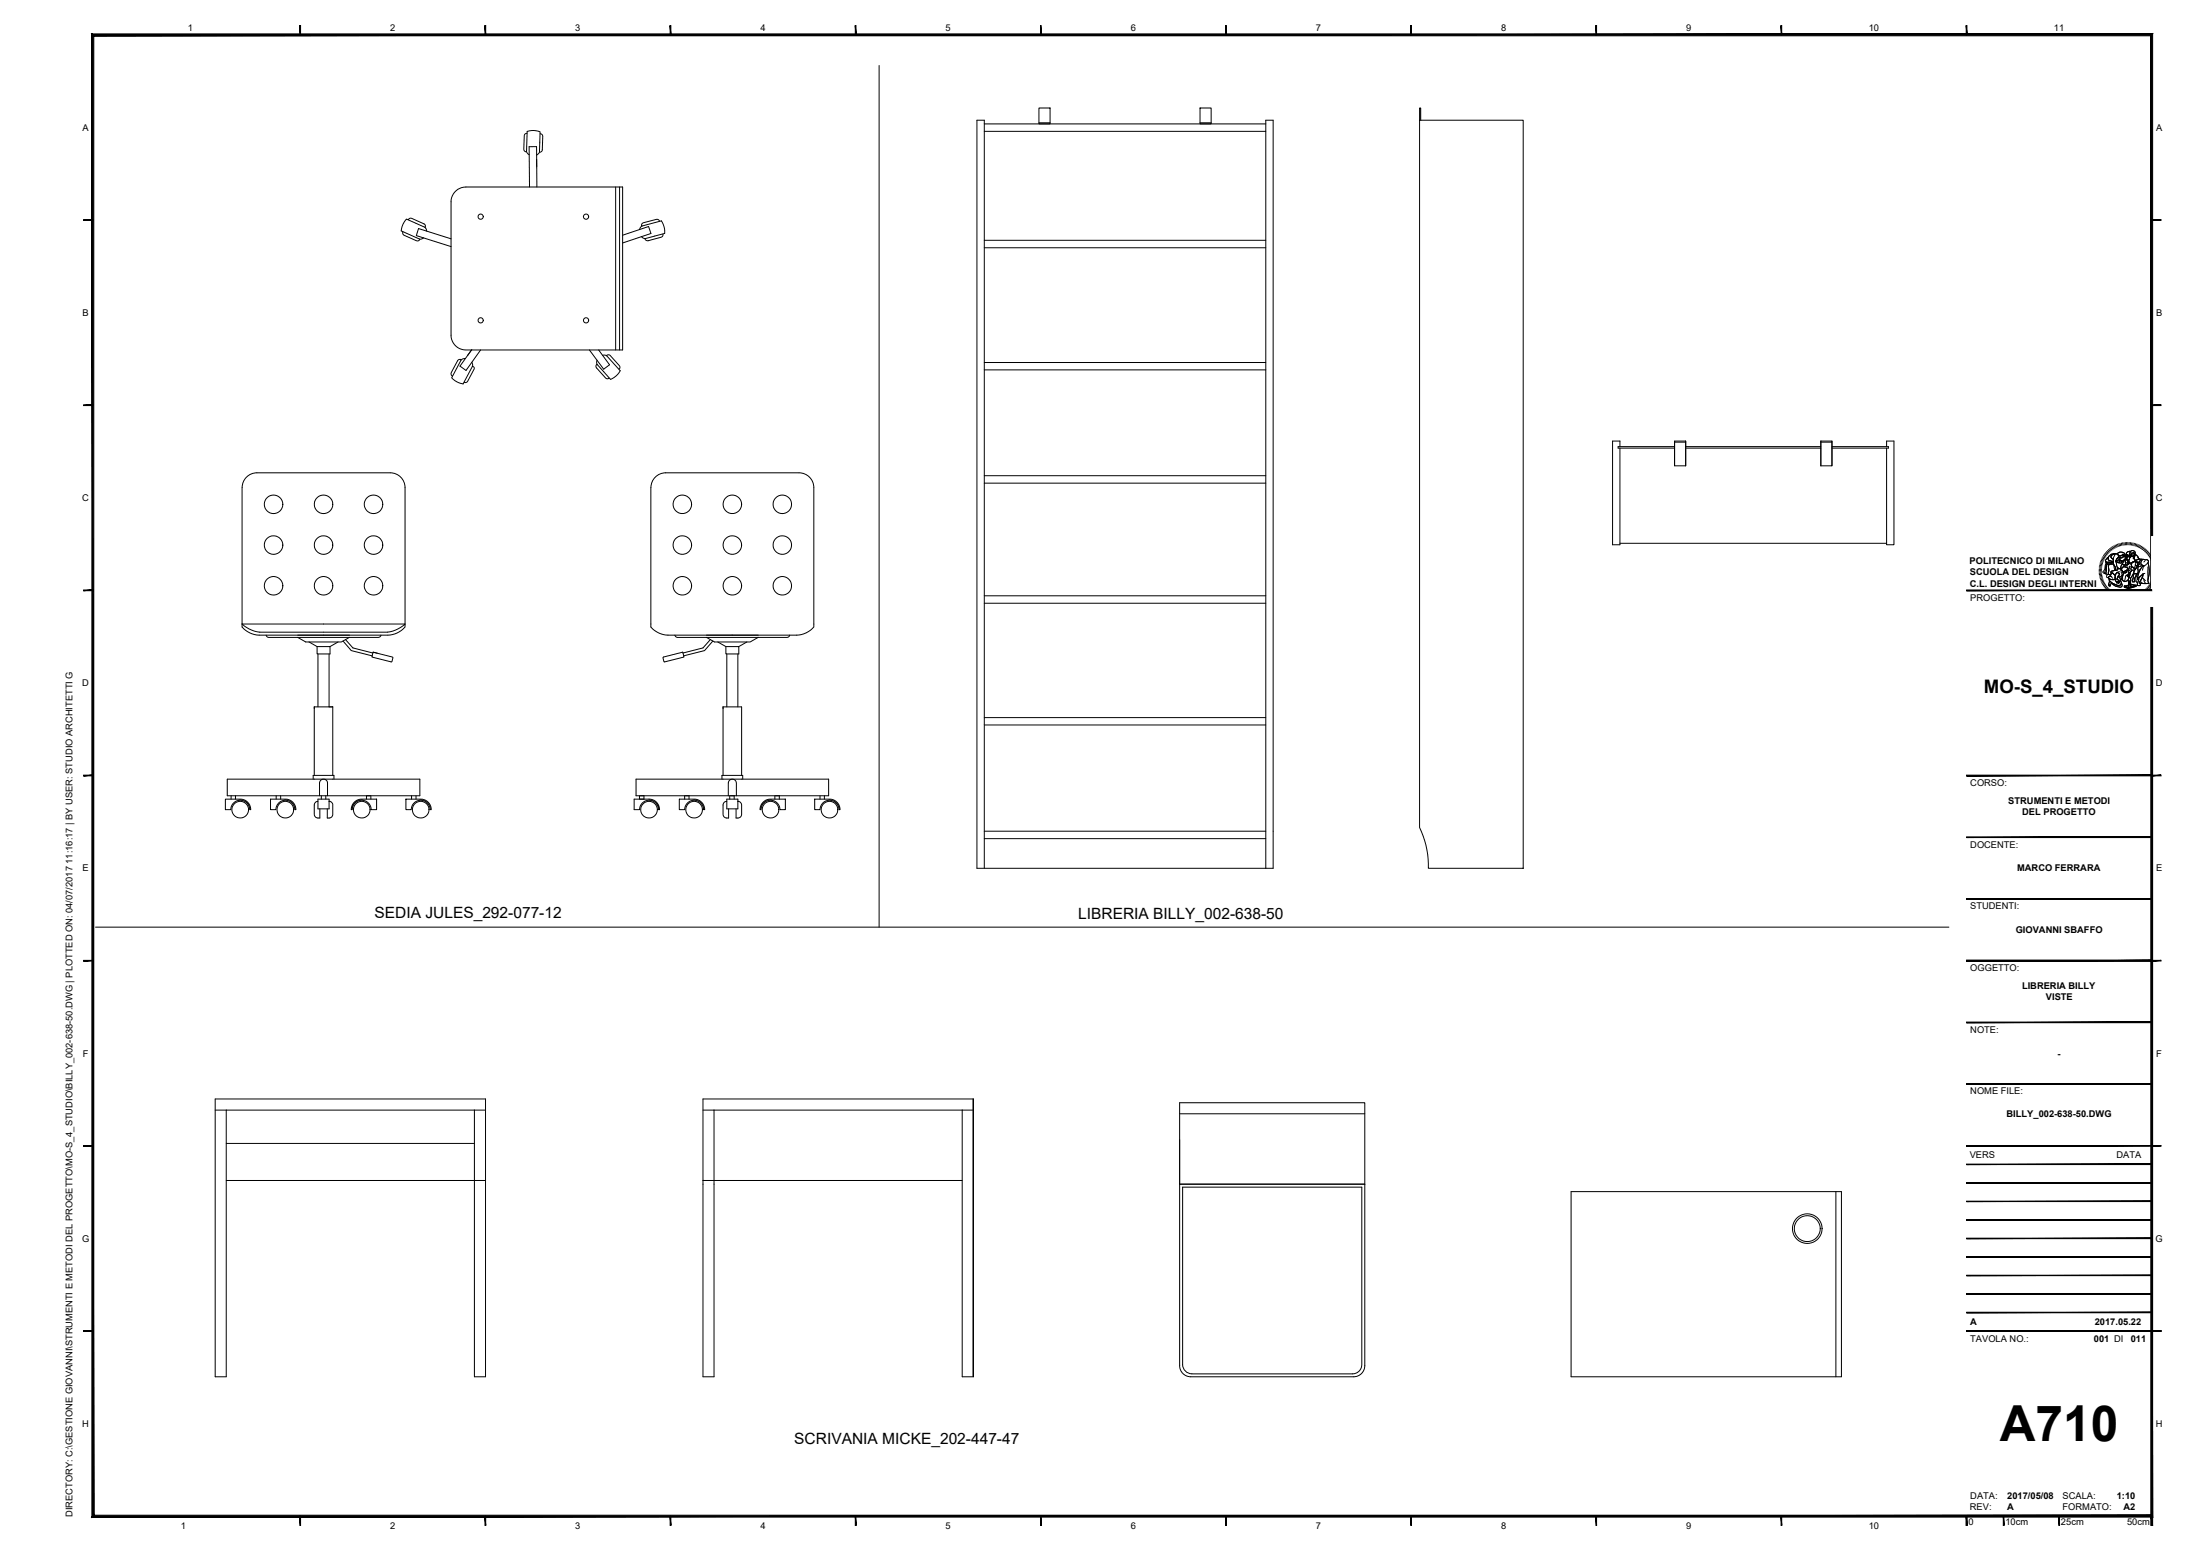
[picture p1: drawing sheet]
<svg xmlns="http://www.w3.org/2000/svg" width="594mm" height="420mm" viewBox="0 0 594 420" stroke-linecap="round" stroke-linejoin="round" font-family="sans-serif">
<!-- layer: A-FURN -->
<g fill="none" stroke="#000" stroke-width=".27">
<path d="M237.4 17.7v232.7M142.3 36l-.5 .1-.2 .4-.2 3.8 .2 .4 .5 .3M145.9 36.1l.5 .3 .2 .4-.2 3.7-.2 .5-.5 .1M265.8 33.5h76M265.8 35.5h76M280.6 29.2h3v4.3h-3zM280.6 33.2h3M324 29.2h3.1v4.3h-3.1zM324 33.2h3.1M341.8 32.5h2v202h-2zM383.3 32.5h28v202h-25.6a23.8 23.8 0 0 0-2.4-11.1zM383.3 32.5v-3.3h.3l.1 3.3"/>
<path d="M110.3 59.3l.3-.3h.6l3.4 1.5 .3 .4-.1 .5M123.2 51.5l1.5-.8 1.1-.2h42.3v44h-42.3a4 4 0 0 1-4-4v-36l.4-1.7zM142.9 41.8l-.7-.8 .2-5.5 1.7-.3 1.7 .4-.1 5.5-.8 .8M143 50.5l-.1-10.9h2l.1 10.9M144.9 43.1v2M166.3 50.5v44M167.3 50.5v44M178.1 59.7a.68 .68 0 0 0-.9-.5l-3.6 1-.3 .3v.5M108.8 62.6v.5l.2 .4 3.4 1.5a.69 .69 0 0 0 1-.3M115.2 62.4l-.1-.6-.5-.5-4.8-2.1-1 1.4-.5 1.7 5.1 2.3 1-.4M121.8 64.5l-8.8-2.8-.6 1.9 9.4 3M168.1 63.5l7-2.3 .7 1.8-7.7 2.6"/>
<path d="M172.7 62l.2-.6 .5-.4 5.2-1.4 .7 1.7 .2 1.7-5.3 1.4-1-.5M179 63.2v.5l-.4 .3-3.6 1h-.4l-.4-.5M265.8 66.9h76M265.8 64.9h76M124.5 97.1h-.6l-.3 .3-1.7 3.2-.1 .5 .4 .4M125.7 96.8l-1.2 .4-2.5 4.8 1.4 1.1 1.7 .6 2.5-4.8M127.3 94.5l-3.1 4.4 1.6 1.1 4-5.5M127.4 97.8l.2 1.1M127.4 94.4l-1.2 1.6M127.6 98.9l.4 .2v.6l-1.8 3.3-.3 .3-.6-.1M159.2 94.5l3.8 5.2 1.6-1.2-2.9-4M161.1 98.4a.66 .66 0 0 0 0 1l2.5 2.7 .4 .2 .5-.2"/>
<path d="M162.7 95.9l1.1 .1 3.7 4.1-1.1 1.4-1.5 1-3.7-4.1v-1.1M163.8 96l.5-.2 .4 .1 2.5 2.8a.66 .66 0 0 1 0 1M265.8 99.9h76M265.8 97.9h76M452.2 119.1h3v6.7h-3zM452.2 119.4h3M452.2 119.1v6.7M491.7 119.1h3v6.7h-3zM491.7 119.4h3M494.7 119.1v6.7M65.4 131.7a4 4 0 0 1 4-4h36a4 4 0 0 1 4 4v36.8h-44l1.8 1.3 1.5 .6 1.4 .3h34.5l2.2-.6 1.4-.7 1.2-.9v.8a6.3 6.3 0 0 1-4.7 2.2h-34.7a6.3 6.3 0 0 1-4.6-2.2v-37.6M175.8 131.7a4 4 0 0 1 4-4h36a4 4 0 0 1 4 4v37.6a6.3 6.3 0 0 1-4.7 2.2h-34.7a6.3 6.3 0 0 1-4.6-2.2v-37.6"/>
<path d="M265.8 128.5h76M265.8 130.5h76M437.4 120.6v-1.5h-2v28h2v-26.1M452.2 120.6h-15.2v.4h15.2M455.2 120.6h36.5M455.2 121h36.5M494.7 120.6h15.2v.4h-15.2M509.4 120.6v-1.5h2v28h-2v-26.1M437.4 146.7h72M71.9 171.5l.2 .4 .5 .2h29.6l.4-.2 .3-.4M80.4 171.5h14M80.4 172.1l2.2 1.2h9.6l2.2-1.2"/>
<path d="M83.4 173.3l2.2 1.3h3.5v2h-3.5v-2M85.9 176.6v14.3M88.9 176.6v14.3M91.3 173.3l-2.2 1.3M92.6 173.1l2.3 2.6 5.6 1.4M93.3 172.7l2 2.3 5.4 1.3M100.7 176.1l5.2 1.3 .2 .3-.3 .9-.2 .1-5.2-1.3 .3-1.3 1.2 .3M179.1 177.5l5.3-1.4 .3 1.3-5.2 1.3-.2-.1zM182.3 171.5l.3 .5 .4 .1h29.6l.4-.2 .2-.4M190.8 171.5h14M190.8 172.1l2.1 1.2h9.7l2.2-1.2M191.8 172.7l-2 2.3-5.4 1.3"/>
<path d="M192.5 173.1l-2.2 2.6-5.7 1.4M193.8 173.3l2.2 1.3h3.5v2h-3.5v-2M196.3 176.6v14.3M199.2 176.6v14.3M201.7 173.3l-2.2 1.3M265.8 162.9h76M265.8 160.9h76M265.8 195.8h76M265.8 193.8h76M60.9 215.8h4a2.85 2.85 0 0 1 2.8 2.8h-.3a2.55 2.55 0 0 0-2.5-2.5 2.55 2.55 0 0 0-2.6 2.5h-1.4zM61.4 210.4h52v4.5h-52zM62.4 214.9v.9"/>
<path d="M63.6 214.9v.9M73.1 215.8h4a2.85 2.85 0 0 1 2.8 2.8h-.3a2.55 2.55 0 0 0-2.6-2.5 2.55 2.55 0 0 0-2.5 2.5h-1.4zM74.6 214.9v.9M75.8 214.9v.9M84.6 210.4v-1h5.6v1M84.9 209.4v-18.5h5v18.5M85.9 216.4a1 1 0 0 0-1 1v2.5a1.12 1.12 0 0 0 1.5 1v-2.5M85.9 215.8h3v2.6h-3zM86.3 214.9v-3.5a1.08 1.08 0 0 1 1.1-1 1.08 1.08 0 0 1 1 1v3.5M86.8 214.9v.9M88 214.9v.9M88.9 216.4a.97 .97 0 0 1 1 1v2.5a1.09 1.09 0 0 1-1.5 1v-2.5"/>
<path d="M88.9 216.4h.1M95.7 216.6l.7-.5 .8-.3h4.5v2.8h-1.5a2.55 2.55 0 0 0-2.5-2.5 2.55 2.55 0 0 0-2.6 2.5h-.3l.2-.8zM99 214.9v.9M100.1 214.9v.9M109.6 215.8h4a2.82 2.82 0 0 1 2.8 2.8h-.3a2.55 2.55 0 0 0-2.5-2.5 2.55 2.55 0 0 0-2.6 2.5h-1.4zM111.1 214.9v.9M112.3 214.9v.9M171.2 215.8h4a2.82 2.82 0 0 1 2.9 2.8h-.3a2.55 2.55 0 0 0-2.5-2.5 2.55 2.55 0 0 0-2.6 2.5h-1.5zM171.8 210.4h52v4.5h-52zM172.7 214.9v.9M173.9 214.9v.9M183.4 215.8h4a2.85 2.85 0 0 1 2.9 2.8h-.3a2.54 2.54 0 0 0-2.6-2.5 2.54 2.54 0 0 0-2.5 2.5h-1.5z"/>
<path d="M184.9 214.9v.9M186.1 214.9v.9M195 210.4v-1h5.6v1M195.2 209.4v-18.5h5.1v18.5M196.3 216.4a1 1 0 0 0-1.1 1v2.5a1.12 1.12 0 0 0 1.6 1v-2.5M196.3 215.8h2.9v2.6h-2.9zM196.7 214.9v-3.5a1.09 1.09 0 0 1 1.1-1 1.09 1.09 0 0 1 1 1v3.5M197 214.9v.9M198.3 214.9v.9M199.2 216.4a1 1 0 0 1 1.1 1v2.5a1.12 1.12 0 0 1-1.5 1v-2.5M199.2 216.4h.1M206.1 216.6l.7-.5 .8-.3h4.5v2.8h-1.5a2.55 2.55 0 0 0-2.5-2.5 2.55 2.55 0 0 0-2.6 2.5h-.3l.2-.8z"/>
<path d="M209.2 214.9v.9M210.4 214.9v.9M220 215.8h4a2.85 2.85 0 0 1 2.9 2.8h-.4a2.55 2.55 0 0 0-2.5-2.5 2.55 2.55 0 0 0-2.6 2.5h-1.4zM221.4 214.9v.9M222.6 214.9v.9M265.8 234.5v-202h-2v202h78M265.8 226.5h76M265.8 224.4h76M25.8 250.4h500.5"/>
<circle cx="129.8" cy="58.5" r=".7"/>
<circle cx="158.3" cy="58.5" r=".69"/>
<circle cx="129.8" cy="86.5" r=".71"/>
<circle cx="158.2" cy="86.5" r=".7"/>
<circle cx="73.9" cy="136.2" r="2.5"/>
<circle cx="87.4" cy="136.2" r="2.5"/>
<circle cx="100.9" cy="136.2" r="2.5"/>
<circle cx="184.3" cy="136.2" r="2.5"/>
<circle cx="197.8" cy="136.2" r="2.5"/>
<circle cx="211.3" cy="136.2" r="2.5"/>
<circle cx="73.9" cy="147.2" r="2.5"/>
<circle cx="73.9" cy="158.2" r="2.5"/>
<circle cx="87.4" cy="147.2" r="2.5"/>
<circle cx="87.4" cy="158.2" r="2.5"/>
<circle cx="100.9" cy="147.2" r="2.5"/>
<circle cx="100.9" cy="158.2" r="2.5"/>
<circle cx="184.3" cy="158.2" r="2.5"/>
<circle cx="184.3" cy="147.2" r="2.5"/>
<circle cx="197.8" cy="147.2" r="2.5"/>
<circle cx="197.8" cy="158.2" r="2.5"/>
<circle cx="211.3" cy="147.2" r="2.5"/>
<circle cx="211.3" cy="158.2" r="2.5"/>
<circle cx="64.9" cy="218.6" r="2.25"/>
<circle cx="77.1" cy="218.6" r="2.25"/>
<circle cx="97.7" cy="218.6" r="2.25"/>
<circle cx="113.6" cy="218.6" r="2.25"/>
<circle cx="175.3" cy="218.6" r="2.25"/>
<circle cx="187.4" cy="218.6" r="2.25"/>
<circle cx="208.1" cy="218.6" r="2.25"/>
<circle cx="224" cy="218.6" r="2.25"/>
</g>
<!-- layer: PGF-ARREDO -->
<g fill="none" stroke="#000" stroke-width=".27">
<path d="M58.1 299.8h73M61.1 299.8v72h-3v-75.1h73v75.1h-3v-72M189.8 299.8h73M259.8 299.8v72h3M262.8 296.7v75.1v-75.1M262.8 296.7h-73v75.1h3v-72M318.5 297.8h50v71a2.99 2.99 0 0 1-3 3h-44a2.99 2.99 0 0 1-3-3zM61.1 308.8h67M61.1 318.8h70M189.8 318.8h70M318.5 300.8h50M318.5 319.8h50"/>
<path d="M424.3 321.8h73v50h-73zM495.8 321.8v50M321.9 371a2.51 2.51 0 0 1-2.6-2.5v-47.9h48.4v47.9a2.5 2.5 0 0 1-2.5 2.5h-43.4"/>
<circle cx="488" cy="331.8" r="4"/>
<circle cx="488" cy="331.8" r="3.5"/>
</g>
<!-- layer: G-ANNO-TTLB -->
<g fill="#000" stroke="#000" stroke-width=".27">
<path d="M81 6.9l.2 2.5v-2.5zM81 6.9l.2 2.5h-.2z"/>
<path d="M131 6.9l.2 2.5v-2.5zM131 6.9l.2 2.5h-.2z"/>
<path d="M181 6.9l.2 2.5v-2.5zM181 6.9l.2 2.5h-.2z"/>
<path d="M231 6.9l.1 2.5v-2.5zM231 6.9l.1 2.5h-.1z"/>
<path d="M281 6.9l.1 2.5v-2.5zM281 6.9l.1 2.5h-.1z"/>
<path d="M331 6.9l.1 2.5v-2.5zM331 6.9l.1 2.5h-.1z"/>
<path d="M381 6.9l.1 2.5v-2.5zM381 6.9l.1 2.5h-.1z"/>
<path d="M431 6.9l.1 2.5v-2.5zM431 6.9l.1 2.5h-.1z"/>
<path d="M481 6.9l.1 2.5v-2.5zM481 6.9l.1 2.5h-.1z"/>
<path d="M531 6.9l.1 2.5v-2.5zM531 6.9l.1 2.5h-.1z"/>
<path d="M25.3 9.7h555.5l.5-.5zM24.8 9.2h556.5l-556 .5zM24.8 9.2l.5 399.9v-399.4zM24.8 9.2l.5 399.9-.5 .6zM25.3 409.1l-.5 .6 556-.6zM24.8 409.7l556-.6 .5 .6zM580.8 9.7v399.4l.5 .6zM581.3 9.2v400.5l-.5-400z"/>
<path d="M22.6 59.5h2.5v-.2zM22.6 59.3h2.5l-2.5 .2z"/>
<path d="M581 59.5h2.6v-.2zM581 59.3h2.6l-2.6 .2z"/>
<path d="M22.6 109.5h2.5v-.2zM22.6 109.3h2.5l-2.5 .2z"/>
<path d="M581 109.5h2.6v-.2zM581 109.3h2.6l-2.6 .2z"/>
<path d="M22.6 159.5h2.5v-.2zM22.6 159.3h2.5l-2.5 .2z"/>
<path d="M531 159.5h50v-.2zM531 159.3h50l-50 .2z"/>
<path d="M581 159.5h2.6v-.2zM581 159.3h2.6l-2.6 .2z"/>
<path d="M22.6 209.5h2.5v-.2zM22.6 209.3h2.5l-2.5 .2z"/>
<path d="M531 209.5h50v-.2zM531 209.3h50l-50 .2z"/>
<path d="M581 209.5h2.6v-.2zM581 209.3h2.6l-2.6 .2z"/>
<path d="M531 226.2h50v-.2zM531 226h50l-50 .2z"/>
<path d="M22.6 259.5h2.5v-.2zM22.6 259.3h2.5l-2.5 .2z"/>
<path d="M531 242.6v.2l50-.2zM531 242.8l50-.2v.2z"/>
<path d="M531 259.3v.2l50-.2zM531 259.5l50-.2v.2z"/>
<path d="M531 259.3v.2l50-.2zM531 259.5l50-.2v.2z"/>
<path d="M531 259.3v.2l50-.2zM531 259.5l50-.2v.2z"/>
<path d="M531 259.3v.2l50-.2zM531 259.5l50-.2v.2z"/>
<path d="M531 242.8h50v-.2zM531 242.6h50l-50 .2z"/>
<path d="M581 259.5h2.6v-.2zM581 259.3h2.6l-2.6 .2z"/>
<path d="M531 276v.2l50-.2zM531 276.2l50-.2v.2z"/>
<path d="M531 292.6v.2l50-.2zM531 292.8l50-.2v.2z"/>
<path d="M531 292.6v.2l50-.2zM531 292.8l50-.2v.2z"/>
<path d="M22.6 309.5h2.5v-.2zM22.6 309.3h2.5l-2.5 .2z"/>
<path d="M531 319.4h50zM531 319.5l50-.1z"/>
<path d="M531 314.3h50zM531 314.5l50-.2z"/>
<path d="M531 309.3v.2l50-.2zM531 309.5l50-.2v.2z"/>
<path d="M581 309.5h2.6v-.2zM581 309.3h2.6l-2.6 .2z"/>
<path d="M531 339.3h50zM531 339.5l50-.2z"/>
<path d="M531 334.3h50zM531 334.5l50-.2z"/>
<path d="M531 329.3h50zM531 329.5l50-.2z"/>
<path d="M531 324.4h50zM531 324.5l50-.1z"/>
<path d="M22.6 359.5h2.5v-.2zM22.6 359.3h2.5l-2.5 .2z"/>
<path d="M531 359.3v.2l50-.2zM531 359.5l50-.2v.2z"/>
<path d="M531 359.3v.2l50-.2zM531 359.5l50-.2v.2z"/>
<path d="M531 354.3h50zM531 354.5l50-.2z"/>
<path d="M531 349.3h50zM531 349.5l50-.2z"/>
<path d="M531 344.4h50zM531 344.5l50-.1z"/>
<path d="M581 359.5h2.6v-.2zM581 359.3h2.6l-2.6 .2z"/>
<path d="M581 359.5h2.6v-.2zM581 359.3h2.6l-2.6 .2z"/>
<path d="M581 359.5h2.6v-.2zM581 359.3h2.6l-2.6 .2z"/>
<path d="M81 409.4l.2 2.5v-2.5zM81 409.4l.2 2.5h-.2z"/>
<path d="M131 409.4l.2 2.5v-2.5zM131 409.4l.2 2.5h-.2z"/>
<path d="M181 409.4l.2 2.5v-2.5zM181 409.4l.2 2.5h-.2z"/>
<path d="M231 409.4l.1 2.5v-2.5zM231 409.4l.1 2.5h-.1z"/>
<path d="M281 409.4l.1 2.5v-2.5zM281 409.4l.1 2.5h-.1z"/>
<path d="M331 409.4l.1 2.5v-2.5zM331 409.4l.1 2.5h-.1z"/>
<path d="M381 409.4l.1 2.5v-2.5zM381 409.4l.1 2.5h-.1z"/>
<path d="M431 409.4l.1 2.5v-2.5zM431 409.4l.1 2.5h-.1z"/>
<path d="M481 409.4l.1 2.5v-2.5zM481 409.4l.1 2.5h-.1z"/>
<path d="M531 409.4v2.5h.1zM531 409.4h.1v2.5z"/>
<path d="M531 409.4l.1 2.5v-2.5zM531 409.4l.1 2.5h-.1z"/>
<path d="M541 409.4l.1 2.5v-2.5zM541 409.4l.1 2.5h-.1z"/>
<path d="M555.9 409.4l.2 2.5v-2.5zM555.9 409.4l.2 2.5h-.2z"/>
<path d="M580.8 409.4l.5 2.5v-2.5zM580.8 409.4l.5 2.5h-.5z"/>
</g>
<!-- layer: G-ANNO-LOGO -->
<g fill="none" stroke="#000" stroke-width=".27">
<path d="M566.8 154.1h.7M566.8 153.7l.7 .1M566.9 153.4h.6M566.9 153l.6 .1M567 152.7l.6 .1M567 152.3l.7 .2M567.1 152l.7 .2M567.2 151.6l.7 .2M567.3 151.3l.7 .2M567.5 151l.6 .2M567.5 154.4h-.7M567.5 154.7l-.7 .1"/>
<path d="M567.5 155.1h-.6M567.6 155.4l-.7 .1M567.6 150.6l.6 .4M567.7 155.7l-.7 .1M567.8 156l-.7 .2M567.8 150.3l.6 .4M567.8 156.3l-.6 .2M568 156.6l-.7 .3M568 150l.6 .4M568.1 156.9l-.6 .3M568.2 149.7l.5 .4M568.2 157.2l-.6 .3"/>
<path d="M568.4 157.5l-.6 .4M568.4 149.4l.5 .5M568.5 157.8l-.5 .4M568.6 149.2l.5 .4M568.7 151.7l.8 .1a.66 .66 0 0 0 1.1-.1l.1 .6h-.3a1.44 1.44 0 0 1-1.7-.4zM568.7 151.7l.1 .5M568.7 158.1l-.5 .3M568.9 148.9l.4 .5M568.9 152.2l-.3 .6-.1 1.3-.3 .7 .3 .1M568.9 158.3l-.5 .4M569.1 150.6l.2-.1a.63 .63 0 0 0 .4 .9l.9 .3a.82 .82 0 0 1-1.2 .1h-.5l-.3-.3zM569.1 152.3h.5l-.3 .6 .1 2.1a.52 .52 0 0 1-.8-.3z"/>
<path d="M569.1 148.6l.5 .5M569.1 158.6l-.5 .4M569.1 152.3a1.59 1.59 0 0 0-.3 1.6l-.3 1 .8 .2M569.3 150.5a.72 .72 0 0 0-.7 .6 .72 .72 0 0 0 .3 .7h.6a.66 .66 0 0 0 1.1-.1M569.3 158.8l-.5 .5M569.4 148.4l.4 .5M569.4 155.8v.1a.72 .72 0 0 0 .8 .6l1-.1M569.5 150.2l.2-.2a1.66 1.66 0 0 1 1.6-.5l.1 .1a.97 .97 0 0 0-1.3 1l.6 .3-.1 .8-1-.3a.71 .71 0 0 1-.2-1.1zM569.5 156.2a1.65 1.65 0 0 0 1.7 .2l.4 .7-.1 .3 .3-.2 .2 .3-.1-.5 .3 .4-.2-.5 .4 .2-.1-.2a.63 .63 0 0 1-.5-.9l.2-.3 .3 .1 .4 1a.88 .88 0 0 1-.2 1.2 .88 .88 0 0 1-1.2-.1l-1.6-1zM569.5 156.2l.1 .6 .5 .5 2.2 1M569.6 159.1l-.5 .4M569.6 152.3h.4a.91 .91 0 0 1 1.2 .8l.1 .8-.7 .2a.4 .4 0 0 0-.5 .3 .4 .4 0 0 0 .1 .5l-.3 .4-.5-.3-.1-2.1z"/>
<path d="M569.6 152.3l-.3 .6 .1 2.2M569.6 148.2l.5 .5M569.7 156.9l-.3 .9 .2 .5 .2-.1a.39 .39 0 0 1 .2-.6 .39 .39 0 0 1 .5 .1 2.41 2.41 0 0 0 2.5 .6l.1-.5-.2-.3M569.7 156.9l.6 .5 1.4 .6a.77 .77 0 0 0 1.1-.5 .66 .66 0 0 1 .1 .9 .66 .66 0 0 1-.9 0l-.7-.1-1.1-.7-.5 .3 .2 .2-.2 .2a.96 .96 0 0 1 0-1.4zM569.8 159.3l-.5 .5M569.9 155.3a.51 .51 0 0 0-.8-.1 .51 .51 0 0 0 0 .8 .73 .73 0 0 1 .8-.4 .73 .73 0 0 1 .6 .5v.1M569.9 147.9l.4 .6M570 159.5l-.4 .5M570.1 155l.1-.1a.83 .83 0 0 1 1 .5v1a1.65 1.65 0 0 1-1.7-.2l-.2-.4 .7-.2-.1-.2zM570.1 154.3l1.6-.4a.34 .34 0 0 1 .1-.3 .34 .34 0 0 1 .4 0l.6 .1a1.06 1.06 0 0 1 .5 1.4 1.06 1.06 0 0 1-1.3 .6v-.2a.47 .47 0 0 0 .2-.8 .47 .47 0 0 0-.7 .1l-.3 .6a.82 .82 0 0 0-1-.5zM570.2 147.7l.4 .6M570.3 159.7l-.4 .5"/>
<path d="M570.3 149.9l.9-.3a.72 .72 0 0 1 .9 .5 .72 .72 0 0 1-.6 .9 2.27 2.27 0 0 0 .4 2.3l.3 .3a.48 .48 0 0 0-.7 .5l-.3-.3 .1-.4-.6-1.3v-1.2h-.2a.56 .56 0 0 1-.5-.4 .56 .56 0 0 1 .3-.6zM570.4 154.6l.8 .8M570.5 154.7l-.1 .1a.49 .49 0 0 0-.5 .2 .49 .49 0 0 0 .1 .6M570.5 147.5l.4 .6M570.6 159.9l-.4 .6M570.7 152.3l-1.9-.1-.3 .3a2.82 2.82 0 0 1-.7 2l.3 .3M570.8 147.4l.3 .6M570.9 152.6l.2 1.4M571.1 149.9a2.76 2.76 0 0 0 0 3.1l.2 .5a.31 .31 0 0 0 0 .4 .31 .31 0 0 0 .4 .1v-.1a.34 .34 0 0 1 .1-.3 .34 .34 0 0 1 .4 0v-.1a1.03 1.03 0 0 1-.7-1.4 1.49 1.49 0 0 1 .6-1.7 1.01 1.01 0 0 0-1.5-.9l-.3 .1a1.1 1.1 0 0 0-.8 1.7l1.1 .4M571.1 147.2l.3 .6M571.3 153.9l-.7 .2a.41 .41 0 0 0-.5 .3 .41 .41 0 0 0 .1 .5M571.4 149.5a.99 .99 0 0 0-1.3 1.1l.5 .3"/>
<path d="M571.5 147.1l.2 .6M571.6 154.7l.1-.1a.51 .51 0 0 1 .6 .7h-.2l-.3 .7a.72 .72 0 0 0 .5 .9l.1 .2-.4-.2 .2 .5-.3-.4 .1 .5-.2-.3-.3 .2 .1-.3-.4-.6a2.15 2.15 0 0 1 .4-1.8zM571.6 150.9l.3-.3 .6-.1v.5l-1.2 .5zM571.6 154.7l.1-.1a.51 .51 0 0 1 .6 .7h-.2l-.5 1.1 .8 .6-.4-.1 .2 .5-.3-.4 .1 .5-.2-.3-.3 .2-.3-.9a2.15 2.15 0 0 1 .4-1.8zM571.6 151.4l.7-.3 .3 .3a.33 .33 0 0 0-.3 .2 .33 .33 0 0 0 .1 .4l-.5-.1zM571.6 151.4l.3 .5 .5 .1M571.7 149.6l.1-.2a1.24 1.24 0 0 1 2 .4l-.1 .1a.75 .75 0 0 0-1.1 .2l-.5-.1M571.8 149.5l.7-.4 1 .2a.29 .29 0 0 1 .3 .3 .29 .29 0 0 1-.5 .1h-.1a.77 .77 0 0 1-.8 .4 .77 .77 0 0 1-.6-.6zM571.8 146.9l.2 .7M572 149.9a.74 .74 0 0 0 1.2-.2 .52 .52 0 0 1 .3 .5 .52 .52 0 0 1-.5 .4l-.5-.1-.6 .1zM572.1 146.8l.3 .7M572.2 153.5a1.13 1.13 0 0 1 1 .8 1.13 1.13 0 0 1-.3 1.2"/>
<path d="M572.3 151.4l.9 .1-.3 .1-.2 .5-.4-.2zM572.3 155.8l.4 1a.8 .8 0 0 1 0 1 .8 .8 0 0 1-.9 .3M572.4 151.1l.2 .3M572.5 150.8v.2l-1.2 .5M572.5 154.4l-.8 .2M572.5 146.7l.2 .7M572.5 150.5l-.3 .5M572.6 154.1l.8 .4M572.7 151.4a.33 .33 0 0 0-.4 .1 .33 .33 0 0 0 .1 .5h.5v-.4l.3-.2-.6 .1M572.8 154.5a.7 .7 0 0 1 .1 1 .7 .7 0 0 1-.9 .2M572.8 153.7a.89 .89 0 0 1 1-.7 .89 .89 0 0 1 .8 1l-.3-.1-1 .5 .2 .2a.7 .7 0 0 0 1-.6l.2-.1-.2-.5-.5-.3-.6-.1-.6 .7h-.1l.2-1.1 .2-.3 .3 .2 1 .1 .5-.4v-.4l.7 .2 .1 1-.3 .6 .2 .4-.3 .6-.6 .4v.3l-.4 .1 .5 .1v.4l.2-.2-.3 1.1h-.3a.74 .74 0 0 1-1.2-.1l-.4-.4 .4-.5 .1-1.1M572.8 153.5l.7-.5 .9 .3 .3 .6-.7 .2a.58 .58 0 0 1-.7 .3 .58 .58 0 0 1-.4-.6z"/>
<path d="M572.8 156.4l.8 .6M572.8 146.6l.2 .7M573 150.4l.1 .1M573.1 150l.2 .1M573.2 155.7v1M573.2 152.3a1.24 1.24 0 0 0-.5 1.3M573.2 146.6l.1 .6M573.2 150.1h.1M573.3 154.4l1.1-.5-.1 .3a.53 .53 0 0 1-.7 .5zM573.3 155.2l-.3 .9-.4 .4M573.5 151.2l.2-.2a.89 .89 0 0 1 1 .2 .89 .89 0 0 1 .1 1.1l-.2-.1a.83 .83 0 0 0-.3-1.2l-.5 .1 .1 .7a.45 .45 0 0 1-.1 .7 .45 .45 0 0 1-.6-.4zM573.5 150.2l.9-.1a.34 .34 0 0 1-.2 .5 .34 .34 0 0 1-.4-.3z"/>
<path d="M573.5 149.9l-.2 .6-.4 .2-.4-.2-.5 .1M573.5 146.5l.1 .7M573.6 158.3l2-.5 1.2 .2-2.1 .6zM573.6 158.3l1.1 .3v.3l-1.1-.3zM573.9 151a.77 .77 0 0 1 .8 .7 .77 .77 0 0 1-.6 .9l-.1-.1zM573.9 146.5v.6M573.9 150.1a.39 .39 0 0 1 .6-.3 .39 .39 0 0 1 .1 .6M574 154.6h.1M574 155.4l-.4 1.6 1.1-.2M574 149.8a.41 .41 0 0 1 .6 0 .41 .41 0 0 1 0 .6l-.2-.3h-.5zM574 154.2l.1 .1M574.1 154.4l.1 .1"/>
<path d="M574.2 151.3h.1M574.2 151.2l-.2 .1M574.3 146.5v.6M574.3 150.2h-.8l.3 .1a.36 .36 0 0 0 .4 .3 .36 .36 0 0 0 .3-.5h-.2l.1 .2M574.3 155.3h.4l.2-.5 .4-.2-.5 1.3v-.4l-.3 .1zM574.3 152.6l.1 .7M574.4 154a.59 .59 0 0 1-.3 .6 .59 .59 0 0 1-.7-.2M574.4 151.1l.3 .3-.1 .1M574.6 151.2a.42 .42 0 0 0-.7-.2 .42 .42 0 0 0 0 .7 .49 .49 0 0 1 .1 .7 .49 .49 0 0 1-.7 0l-.2-.1 .2-.3a.99 .99 0 0 1 .9-1.1l.6 .4 .2 .8-.3 .2-.1-.3M574.6 146.4v.7M574.7 151.6l-.2 .1M574.7 151.4v.5h-.7"/>
<path d="M574.7 152.2l-.3 .3h-.4M574.7 158.6l2.1-.6v.3l-2.1 .6zM574.7 158.6v.3M574.8 150.3l.2-.1 .1 .4-.3 .8M574.9 154.8h.1M574.9 155.4l-.2 .5 .3-.2M574.9 149.9l.1 .4M574.9 151.8l-.1-.4 .3-.8-.4-.7a.55 .55 0 0 1-.5-.7 .55 .55 0 0 1 .8-.3h.3a1.5 1.5 0 0 0-.1 1.5h.2v-.5a.39 .39 0 0 0 .3 .4 .39 .39 0 0 0 .4-.2v.6v.2l.2-.2 .4 .6-1.1 .7M575 146.5l-.1 .6M575 155.2l-.1 .2-.1-.2M575 152.9l-.1 1.3M575 152.1l.5 .2"/>
<path d="M575.1 156.9l.2-.1 .1 1.1-.3-.6-.3 .7zM575.1 154l-.4 .4 .1 .4M575.3 154.6l-.4 .2-.2 .5-.4 .1 .5 .1M575.3 152.9l-.4 .9M575.3 146.5l-.1 .7M575.3 148.9a.8 .8 0 0 0-1.1 .8M575.4 149.9a.39 .39 0 0 0 .3 .4 .39 .39 0 0 0 .4-.2M575.5 148.8a.79 .79 0 0 1 1 .1 .79 .79 0 0 1 0 1l-.4 1v-.8l.3-.4a.38 .38 0 0 0-.2-.5 .38 .38 0 0 0-.5 .1l-.2 .3-.1 .8h-.2a1.32 1.32 0 0 1 .3-1.6zM575.5 148.8a.79 .79 0 0 1 1 .1 .79 .79 0 0 1 0 1l-.4 1 .3-1.4a.45 .45 0 0 0-.5-.3 .45 .45 0 0 0-.4 .4l-.1 .8-.2-.1a1.38 1.38 0 0 1 .3-1.5zM575.6 152a1.35 1.35 0 0 1 2 .2 1.42 1.42 0 0 1-1.4 1.3l-.6-.6zM575.6 149.4l.6-.2 .2 .5-.3 .4a.45 .45 0 0 1-.6 0 .45 .45 0 0 1 .1-.7zM575.6 154l.9-.1-.4 1.1-.8 1.1v.8h-.2l-.3 .6-.1-1z"/>
<path d="M575.6 149.7h.2M575.6 154l-.9 2.5 .2 1-.2 .9 .4-1.1 .4 .9-.2-1.4-.4 .7M575.7 150.1h.1M575.7 153l-.3 .6 .1 .4 1-.2 .4-.5M575.7 146.6l-.1 .6M575.7 149.7h.1M575.7 150h.1M576 146.6l-.1 .7M576 149.8l.2 .1M576.1 149.9h.1M576.1 155l.8-.1-.2 .8a.9 .9 0 0 0-.2 1.2l-.2 .2-.5-.1zM576.3 150.7l.4 .6"/>
<path d="M576.3 153.1l.1 .1M576.4 146.7l-.2 .7M576.5 151.5l.7-.4 1.1-.1-.7 1zM576.5 153.9l-.4 1.1-.8 1.1v.8M576.5 153.1l-.3 .1M576.5 149.7l.6 .4 .6 .9-.3 .1a.64 .64 0 0 1-.9 0 .64 .64 0 0 1 0-.9zM576.6 149.7l.6 .5 .3 .5M576.6 153.4h-.1M576.7 146.8l-.2 .6M576.8 158v.3l-2.1 .6-1.1-.3v-.3l1.1 .3 2.1-.6a5.9 5.9 0 0 0-3.2 .3M576.9 154.9l-.2 .8a.88 .88 0 0 0-.2 1.2l-.3 .2-.4-.1 .3-2M577 153.1l.2-.2 .2 .1-.1 1.8-1.2 .2 .3-1.1z"/>
<path d="M577.1 146.9l-.3 .6M577.1 151.8a.51 .51 0 0 1 .5 .5 .51 .51 0 0 1-.4 .5l-.1 .2a.76 .76 0 0 1-1.4 0 .83 .83 0 0 1 0-.9 .83 .83 0 0 1 .9-.3l.2 .1-.2 .5 .1 .4a.63 .63 0 0 0 .5-.8l-.7-.4-.3 .1a.73 .73 0 0 0-.7 .8M577.1 152.7l-.1 .4M577.2 150.6l.5 .4M577.3 154.8l-1.2 .2M577.3 156.2l-.1 .3 .2 .1M577.4 153l-.1 .5a2.61 2.61 0 0 1-.4 2.2l-.1 .8 .4 1M577.4 147l-.3 .7M577.6 156l1.1-1-.9 2.5a.38 .38 0 0 1 0 .5 .38 .38 0 0 1-.5 0 .38 .38 0 0 1 0-.5zM577.6 152a1.05 1.05 0 0 1 .6-.9 1.05 1.05 0 0 1 1.1 .1 .56 .56 0 0 1 .8 .2 .56 .56 0 0 1-.2 .8 1.23 1.23 0 0 1-1.1 .7 1.23 1.23 0 0 1-1.2-.7M577.7 153.7v.6M577.7 147.2l-.3 .6"/>
<path d="M578 147.3l-.3 .6M578.1 152.9l-.9 .1M578.2 157.2l.5 .4M578.2 160l.4 .6M578.3 147.5l-.3 .6M578.4 151l-1.2 .1-.8 .5M578.5 155.9l.8 .9M578.5 159.8l.4 .6M578.6 152.9l-1 1.8-.4 1.7 1.5-1.4 .5-.1M578.6 151l.7 .2a.53 .53 0 0 1 .7 .1 .53 .53 0 0 1 0 .7 8 8 0 0 1 0 4.8l.3 .7h-2.5l.9-2.5-1.5 1.4 .4-1.7a2.29 2.29 0 0 1 1.4-1.9 .92 .92 0 0 1-.9-.7 .92 .92 0 0 1 .5-1.1zM578.6 151.1a.9 .9 0 0 0-.5 1 .9 .9 0 0 0 .9 .7M578.6 147.7l-.3 .6"/>
<path d="M578.7 155l-.2 1-.7 1.1 .1 .4a.39 .39 0 0 1-.1 .5 .39 .39 0 0 1-.5 0 .39 .39 0 0 1 0-.5l.3-1.5M578.8 159.6l.4 .5M578.8 152.9l-.3 1.1M578.9 156.4a1.12 1.12 0 0 0 .7 1.2M578.9 147.9l-.4 .5M579 159.4l.5 .5M579.2 151.5l-.3 .3M579.2 148.1l-.4 .5M579.3 159.2l.4 .5M579.5 159l.5 .4M579.5 148.3l-.4 .6M579.7 158.7l.5 .5"/>
<path d="M579.8 148.6l-.5 .5M579.9 158.5l.6 .4M580 153.1v3.3M580 148.8l-.5 .5M580 152l.4 2-.3 2.2a1.14 1.14 0 0 0 .2 1.3h-2.4M580.1 158.2l.6 .4M580.2 149.1l-.5 .4M580.3 157.9l.6 .4M580.5 149.4l-.5 .4M580.5 157.7l.6 .3M580.6 157.4l.6 .3M580.7 149.7l-.6 .3"/>
<path d="M580.8 157.1l.6 .3M580.9 150l-.6 .3M580.9 156.8l.6 .2M581 156.5l.7 .2M581.1 150.3l-.6 .3M581.1 156.2l.7 .2M581.2 155.9l.7 .1M581.3 150.6l-.6 .3M581.3 155.5l.7 .2M581.3 155.2l.7 .1M581.4 150.9l-.6 .3M581.4 154.9l.7 .1"/>
<path d="M581.4 154.6h.7M581.5 154.3l.6 .1M581.5 154h.6M581.6 151.2l-.7 .3M581.7 151.5l-.6 .3M581.8 151.9l-.6 .2M581.9 152.2l-.7 .2M582 152.6l-.7 .1M582 152.9l-.6 .1M582.1 153.3h-.7M582.1 153.6l-.7 .1M570.8 160.1l-.3 .5"/>
<path d="M571.1 160.2l-.3 .6M571.4 160.4l-.3 .6M571.7 160.5l-.3 .6M572 160.6l-.2 .7M572.3 160.8l-.2 .6M572.6 160.8l-.2 .7M572.9 160.9l-.1 .7M573.2 161l-.1 .6M573.6 161l-.1 .7M573.9 161.1l-.1 .6M574.2 161.1v.7M574.5 161.1l.1 .7"/>
<path d="M574.9 161.1v.6M575.2 161.1l.1 .6M575.5 161l.1 .7M575.8 161l.2 .6M576.1 160.9l.2 .6M576.5 160.8l.2 .7M576.8 160.7l.2 .6M577.1 160.6l.2 .6M577.4 160.5l.3 .6M577.7 160.3l.3 .6M578 160.2l.3 .6"/>
</g>
<!-- layer: G-ANNO-TTLB -->
<g fill="#fff" stroke="#fff" stroke-width=".27">
<path d="M556 159.4l30.8 4.3-5.8-4.3zM556 159.4l30.8 4.3h-30.8z"/>
<path d="M581 144.9h5.8l-5.8 14.5zM586.8 144.9l-5.8 14.5 5.8 4.3z"/>
</g>
<path d="M556 159.4h25v-14.5h5.8v18.8h-30.8z" fill="none" stroke="#fff" stroke-width=".27"/>
<text font-size="13.4" x="540" y="389.2">A710</text>
<text font-size="5" x="535.7" y="187.1">MO-S_4_STUDIO</text>
<g font-size="4.2">
<text x="101.1" y="247.9">SEDIA JULES_292-077-12</text>
<text x="291.2" y="248.1">LIBRERIA BILLY_002-638-50</text>
<text x="214.5" y="389.8">SCRIVANIA MICKE_202-447-47</text>
</g>
<g font-size="2.5">
<text x="50.7" y="8.2">1</text>
<text x="105.4" y="8.2">2</text>
<text x="155.3" y="8.2">3</text>
<text x="205.4" y="8.2">4</text>
<text x="255.4" y="8.2">5</text>
<text x="305.4" y="8.2">6</text>
<text x="355.4" y="8.2">7</text>
<text x="405.3" y="8.2">8</text>
<text x="455.3" y="8.2">9</text>
<text x="504.6" y="8.2">10</text>
<text x="554.6" y="8.2">11</text>
<text x="22.3" y="35.3">A</text>
<text x="582.2" y="35.3">A</text>
<text x="22.3" y="85.3">B</text>
<text x="582.2" y="85.3">B</text>
<text x="22.2" y="135.3">C</text>
<text x="582.1" y="135.3">C</text>
<text x="531.9" y="152.3">POLITECNICO DI MILANO</text>
<text x="531.9" y="155.4">SCUOLA DEL DESIGN</text>
<text x="531.9" y="158.4">C.L. DESIGN DEGLI INTERNI</text>
<text x="532.1" y="162.2">PROGETTO:</text>
<text x="22.2" y="185.3">D</text>
<text x="582.1" y="185.3">D</text>
<text x="532.1" y="212.2">CORSO:</text>
<text x="542.3" y="217.1">STRUMENTI E METODI</text>
<text x="546.1" y="220.2">DEL PROGETTO</text>
<text x="532.1" y="228.9">DOCENTE:</text>
<text x="22.3" y="235.3">E</text>
<text x="544.7" y="235.3">MARCO FERRARA</text>
<text x="582.2" y="235.3">E</text>
<text x="532.1" y="245.5">STUDENTI:</text>
<text x="544.3" y="252">GIOVANNI SBAFFO</text>
<text x="532.1" y="262.2">OGGETTO:</text>
<text x="546" y="267.1">LIBRERIA BILLY</text>
<text x="552.5" y="270.1">VISTE</text>
<text x="532.1" y="278.9">NOTE:</text>
<text x="22.4" y="285.3">F</text>
<text x="555.6" y="285.3">-</text>
<text x="582.3" y="285.3">F</text>
<text x="532.1" y="295.5">NOME FILE:</text>
<text x="541.9" y="301.7">BILLY_002-638-50.DWG</text>
<text x="531.9" y="312.8">VERS</text>
<text x="571.5" y="312.8">DATA</text>
<text x="22.2" y="335.3">G</text>
<text x="582" y="335.3">G</text>
<text x="532.1" y="357.8">A</text>
<text x="565.6" y="357.8">2017.05.22</text>
<text x="532.1" y="362.3">TAVOLA NO.:</text>
<text x="565.4" y="362.3">001 DI</text>
<text x="575.4" y="362.3">011</text>
<text x="22.2" y="385.3">H</text>
<text x="582.1" y="385.3">H</text>
<text x="531.9" y="407.8">REV:</text>
<text x="532.1" y="404.9">DATA:</text>
<text x="542" y="407.8">A</text>
<text x="542" y="404.8">2017/05/08</text>
<text x="557" y="404.8">SCALA:</text>
<text x="557" y="407.8">FORMATO:</text>
<text x="571.6" y="404.8">1:10</text>
<text x="573.4" y="407.8">A2</text>
<text x="19.6" y="409.7" transform="rotate(-90 19.6 409.7)">DIRECTORY: C:\GESTIONE GIOVANNI\STRUMENTI E METODI DEL PROGETTO\MO-S_4_STUDIO\BILLY_002-638-50.DWG | PLOTTED ON: 04/07/2017 11:16:17 | BY USER: STUDIO ARCHITETTI G</text>
<text x="48.9" y="412.8">1</text>
<text x="105.4" y="412.8">2</text>
<text x="155.3" y="412.8">3</text>
<text x="205.4" y="412.8">4</text>
<text x="255.4" y="412.8">5</text>
<text x="305.4" y="412.8">6</text>
<text x="355.4" y="412.8">7</text>
<text x="405.3" y="412.8">8</text>
<text x="455.3" y="412.8">9</text>
<text x="504.6" y="412.8">10</text>
<text x="531.5" y="411.9">0</text>
<text x="541.5" y="411.9">10cm</text>
<text x="556.5" y="411.9">25cm</text>
<text x="574.4" y="411.9">50cm</text>
</g>
</svg>
